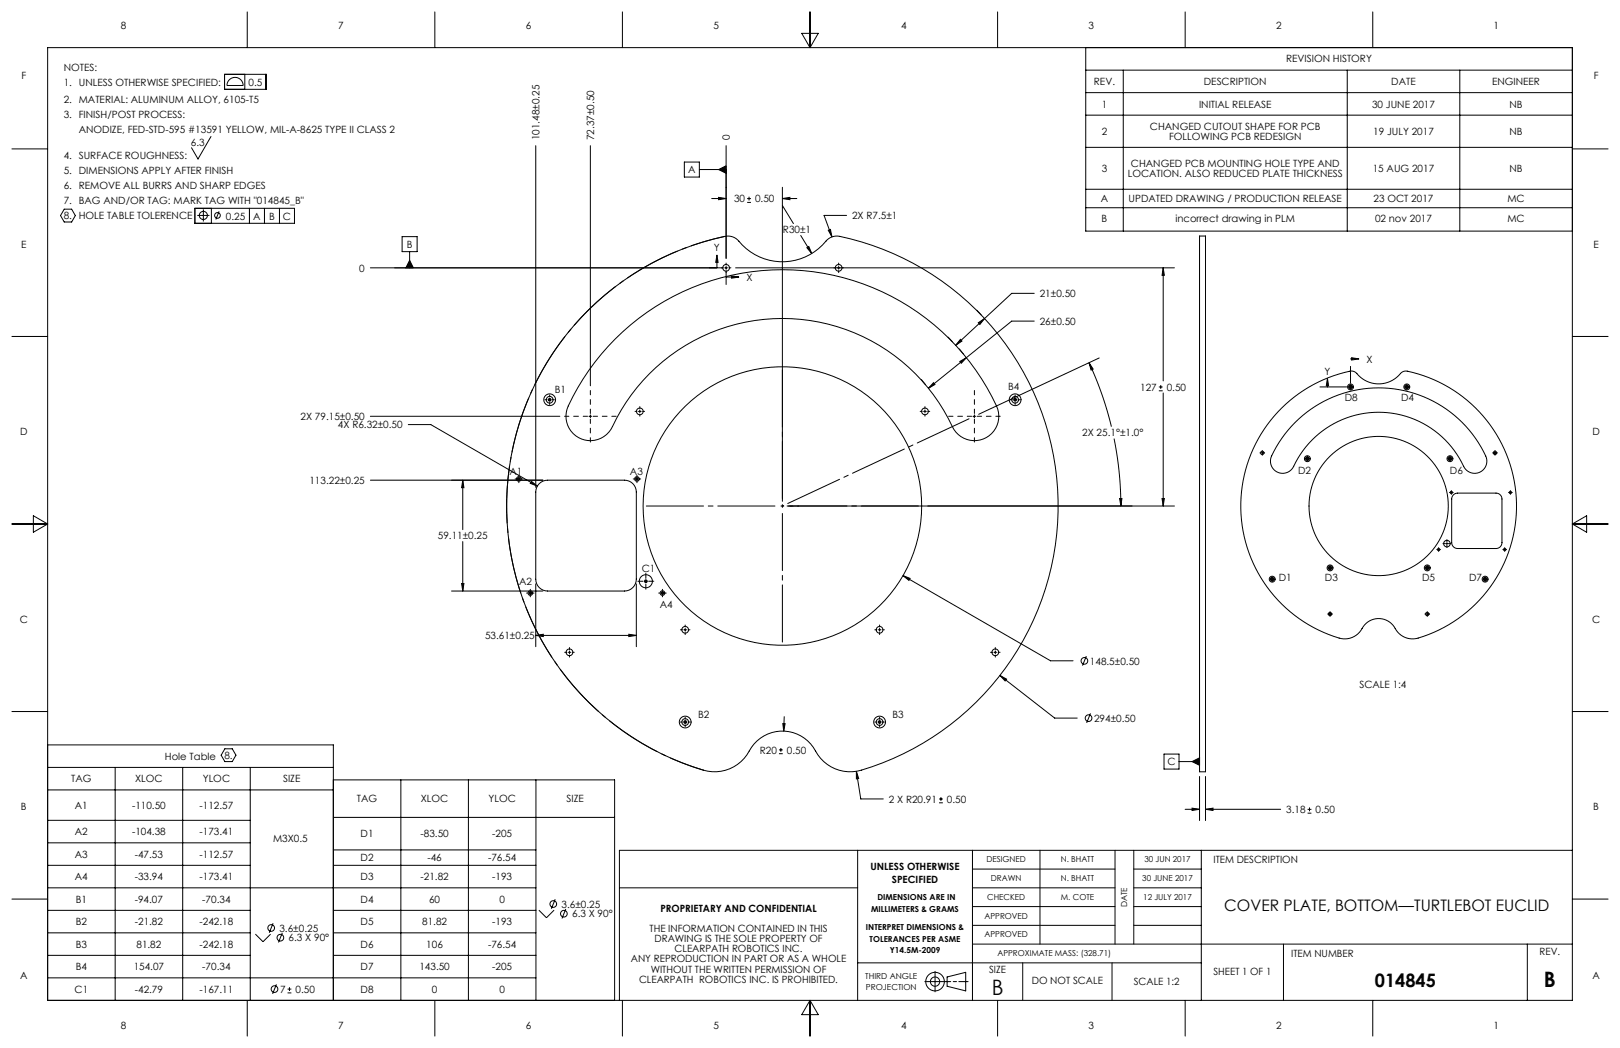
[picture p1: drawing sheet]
<svg xmlns="http://www.w3.org/2000/svg" width="432mm" height="279mm" viewBox="0 0 432 279" stroke-linecap="round" stroke-linejoin="round" font-family="sans-serif">
<g fill="none" stroke="#000" stroke-width=".27">
<path d="M12.7 12.7h406.4v254h-406.4zM59.9 19.8h11v4h-11zM65.3 19.8v4M65.9 3.2v9.5M115.9 3.2v9.5M165.9 3.2v9.5M213.7 8.9h4.4l-2.2 3.8zM215.9 3.2v9.5M265.9 3.2v9.5M289.4 12.7v48.9h129.7M289.4 18.7h129.7M299.4 18.7v42.9"/>
<path d="M315.9 3.2v9.5M359.1 18.7v42.9M365.9 3.2v9.5M389.1 18.7v42.9M3.2 39.7h9.5M56.2 36.4l-3.4 6-1.8-3M61.1 21.3a2.16 2.16 0 0 1 2.4-.5 2.16 2.16 0 0 1 1.3 2h-4.3l.2-.8zM142.8 38.8v91.1M157.4 38.8v64.1M193.5 38.8v30.1M289.4 30.7h129.7M289.4 39.3h129.7"/>
<path d="M289.4 24.7h129.7M419.1 39.7h9.5M17.1 55.8h2l1 1.7-1 1.7h-2l-1-1.7zM51.9 55.5h26.6v4h-26.6zM52.6 57.4h3.2M54.2 55.8v3.3M56.3 55.5v4M58.4 56.4l-.9 2.1M66.5 55.5v4M70.5 55.5v4M74.5 55.5v4M182.4 43.2h4v4h-4z"/>
<path d="M186.4 45.2h7.1M189.7 52.9h3.8M191.5 52.6l2 .3-2 .3zM191.5 45.2l2-1v2zM199.1 54h1.1M199.1 52.9h1.1M199.7 52.4v1.1M208.5 52.9l2-.3v.6zM208.5 49.9v83.8M208.5 52.9h3.9M208.5 54.8l3 4.8M225.6 57.4h-6l2.2 5.8"/>
<path d="M289.4 50.5h129.7M289.4 55.4h129.7M107.2 63.1h4v4h-4zM109.2 67.1v4.3M109.2 69.4l1 2h-2zM191.1 68l.3 2h-.6zM191.1 70v1.4M192.5 71.4h-93.8M193.2 71.4h.7M193.5 72.4v3.5M193.5 73.9h1.5M193.5 71v.8"/>
<path d="M195 73.5l2 .4-2 .3zM196.1 71.4h116.9M213.4 62.8l3 4.8M215.1 66l.5-.3 .8 1.9zM220.8 61.4l.6-.2 .4 2zM223.5 71v.8M275.7 78.2h-6l-15 13.9M310 71.4l.3 2h-.6zM310 71.4v30.2M319.7 62.9h1.6v142.9h-1.6zM3.2 89.7h9.5M156.9 82.6a71.8 71.8 0 0 1 37.4-19.7l1 .2 .9 .5a16.2 16.2 0 0 0 11.6 6.2 15.2 15.2 0 0 0 12.7-5.9l1.3-.8 1-.2a73.4 73.4 0 0 1 59.2 69.1 73.4 73.4 0 0 1-53.6 73.6 10.7 10.7 0 0 1-11.6-6.4 10.1 10.1 0 0 0-17.7 2 10.5 10.5 0 0 1-11.6 4.1 73.5 73.5 0 0 1-30.6-122.7z"/>
<path d="M164 90.3a62.9 62.9 0 0 1 101.9 18.8 6.5 6.5 0 0 1-3.8 7.9 6.5 6.5 0 0 1-8.3-3.3 50.1 50.1 0 0 0-45.7-28.8 50.1 50.1 0 0 0-45.3 29.6 6.5 6.5 0 0 1-8.6 2.2 6.5 6.5 0 0 1-2.7-8.5 63 63 0 0 1 12.5-17.9zM252.7 89.9l1.2 1.2M255.7 93l1.1 1.4M255.8 96.4l1.8-1-1.4 1.5zM256 90.5l.4 .4-1.7 1.2zM260.4 82.7l1.2 1.3M260.8 86.1l1.6-1.2-1.2 1.6zM275.7 85.6h-6l-22.2 17.9M290.3 96.7l1.1 1.7-.6 .3zM290.3 96.7l3.6 9 2.3 8.1M293 95.4l-32.1 15.1M360 97.7v4.5"/>
<path d="M360 95.7h.3M360.3 95.4l2 .3-2 .3zM419.1 89.7h9.5M98.7 111h50.5M108.8 113.2h6l28.4 16.4M146 106.6h1M146.2 106.2l.7 .7M146.5 106.1v1M146.9 106.2l-.7 .7M157 111h.7M157.4 110.6v.8M170.2 109.7h.7"/>
<path d="M170.5 109.3v.8M245.6 101.2l1.1 1.3M246.2 109.7h.7M246.5 109.3v.8M248.8 102l.4 .5-1.7 1zM259.4 111h.7M259.7 110.6v.8M270.1 106.6h1M270.2 106.2l.7 .7M270.6 106.1v1M270.9 106.2l-.7 .7M296.9 116.9l1.3 8.3 .6 9.7"/>
<path d="M308.9 104.2h1M308.9 103.2h1M309.4 102.7v1M310 104.8v30.1M341.7 108.7a34.9 34.9 0 0 1 18.9-9.7l.7 .3a7.7 7.7 0 0 0 12.3 0l.7-.3a35.1 35.1 0 0 1 21 11.9 36.6 36.6 0 0 1-18.5 59.4 5.4 5.4 0 0 1-5.2-3.2 5.1 5.1 0 0 0-8.9 1 5.5 5.5 0 0 1-7.2 1.6 36.8 36.8 0 0 1-13.8-61zM345.2 112.6a31.4 31.4 0 0 1 51.1 9.8 3.2 3.2 0 0 1-2.3 3.6 3.2 3.2 0 0 1-3.9-1.7 25.1 25.1 0 0 0-23.1-14.4 25.1 25.1 0 0 0-22.7 15.2 3.3 3.3 0 0 1-4.2 .6 3.3 3.3 0 0 1-1.2-4.1 31.5 31.5 0 0 1 6.3-9zM351.8 103.2h7.2M353.8 100.9l.3 2h-.6zM353.8 102.9v.3M359.5 103.2h1M359.6 102.8l.7 .7M360 102.7v1"/>
<path d="M360.3 102.8l-.7 .7M374.5 103.2h1M374.6 102.8l.7 .7M375 102.7v1M375.3 102.8l-.7 .7M3.2 139.7h9.5M8.9 137.5l3.8 2.2-3.8 2.2zM98.7 128h46M123.3 128l.4 2h-.7zM123.3 128v13.2M137.8 127.7h1M137.9 127.3l.7 .7"/>
<path d="M138.3 127.2v1M138.6 127.3l-.7 .7M141.6 128.3l1.6 1.3-1.9-.7zM143.7 128.9a3.2 3.2 0 0 1 2.3-.9h20.4a3.2 3.2 0 0 1 3.2 3.2v23.2a3.2 3.2 0 0 1-3.2 3.2h-20.4a3.2 3.2 0 0 1-3.2-3.2v-23.2a3.2 3.2 0 0 1 .9-2.3zM169.3 127.7h1M169.4 127.3l.7 .7M169.8 127.2v1M170.1 127.3l-.7 .7M208.2 134.9h.7M208.5 134.5v.8M209.8 134.9h103.2M298.4 132.9h.6l-.2 2z"/>
<path d="M309.7 132.9h.6l-.3 2zM336.3 120.7h.3M336.5 120.6v.3M348 122.3h1M348.1 121.9l.7 .7M348.5 121.8v1M348.8 121.9l-.7 .7M386 122.3h1M386.1 121.9l.7 .7M386.5 121.8v1M386.7 131.3h.3M386.8 121.9l-.7 .7"/>
<path d="M386.9 131.1v.4M387.4 131.9l1.1-.4h10.3a1.58 1.58 0 0 1 1.5 1.5v11.7a1.58 1.58 0 0 1-1.5 1.5h-10.3a1.58 1.58 0 0 1-1.6-1.5v-11.7zM398.3 120.7h.4M398.5 120.6v.3M402.4 131.3h.4M402.6 131.1v.4M419.1 139.7h9.5M419.1 139.7l3.8-2.2v4.4zM120.3 157.6h24.4M123 155.6h.7l-.4 2zM123.3 144.4v13.2M140.9 158.1h1"/>
<path d="M141 157.8l.7 .7M141.4 157.6v1M141.7 157.8l-.7 .7M142.8 155.7v16.7M169.6 155.7v16.7M171.6 155h1M171.8 154.6l.7 .7M172.1 154.5v1M172.5 154.6l-.7 .7M176.1 158.1h1M176.2 157.8l.7 .7M176.6 157.6v1"/>
<path d="M176.9 157.8l-.7 .7M240.7 153.5l1.9 .7-.3 .5zM240.7 153.5l39.3 22.7h6M338.6 154.4h1M338.7 154.1l.7 .7M339.1 153.9v1M339.4 154.1l-.7 .7M354 151.4h1M354.2 151.1l.7 .7M354.5 150.9v1M354.9 151.1l-.7 .7M379.9 151.4h1"/>
<path d="M380.1 151.1l.7 .7M380.4 150.9v1M380.8 151.1l-.7 .7M383.3 146.5h.3M383.5 146.3v.4M385.5 144.9h.4M385.7 144.7v.4M395.3 154.4h1M395.5 154.1l.7 .7M395.8 153.9v1M396.2 154.1l-.7 .7M400.9 146.5h.4"/>
<path d="M401.1 146.3v.4M142.8 169.4h.1M142.8 169.4l2-.3v.6zM142.8 169.4h26.8M151.4 173.9h.8M151.8 173.5v.8M167.6 169.1l2 .3-2 .3zM182.3 167.9h.7M182.6 167.5v.8M234.1 167.9h.7M234.5 167.5v.8M264.9 173.9h.8"/>
<path d="M265.3 173.5v.8M289.6 174.9l-1.1 2.6M354.3 163.7h.4M354.5 163.5v.4M380.2 163.7h.4M380.4 163.5v.4M3.2 189.7h9.5M12.7 198.6h76.1v68.1M59.9 199.6h2l1 1.7-1 1.7h-2l-1-1.7zM182.1 192.5h1M182.3 192.1l.7 .8M182.6 192v1"/>
<path d="M183 192.1l-.7 .8M207.6 199.9h1M208.1 199.4v1M208.7 192.9h.6l-.4 2zM209 191.1l-.1 3.8M234 192.5h1M234.1 192.1l.7 .8M234.5 192v1M234.8 192.1l-.7 .8M266.5 180.1l1.8 1-.4 .4zM266.5 180.1l14.6 11.3h6M290.7 190.2l-1.1 2.5"/>
<path d="M419.1 189.7h9.5M12.7 204.6h76.1M12.7 218.7h54M12.7 210.6h76.1M30.7 204.6v62.1M48.7 204.6v62.1M66.7 204.6v62.1M88.8 207.9h75v58.8M88.8 217.9h75M106.8 207.9v58.8M124.8 207.9v58.8M142.8 207.9v58.8"/>
<path d="M207.6 200.9h1M228.3 205.6l.6 2-.6 .1zM228.3 205.6l1.1 7.4h6M250.3 214h1M250.3 213h1M250.8 212.5v1M310.3 201h4v4h-4zM314.3 203h5.4M315.9 215.8h3.8M317.7 215.5l2 .3-2 .3zM317.7 203l2-1v2zM319.7 207v11.8"/>
<path d="M321.3 215.8l2-.3v.6zM321.3 215.8h20M321.3 207v11.8M348.5 216.8h1M348.5 215.8h1M349 215.3v1M3.2 239.7h9.5M12.7 230.7h54M12.7 236.7h130.1M12.7 224.7h54M88.8 226.6h54M88.8 230.7h54"/>
<path d="M148 239.7l-1 2.6M165.1 236.7h63.5M228.6 226.7v40M259.2 236.7h38M259.2 231.7h38M259.2 226.7v40M277.2 226.7v25M297.2 226.7v25M302.2 236.7h18M302.2 231.7h18M302.2 226.7v25M320.2 226.7v40"/>
<path d="M419.1 239.7h9.5M419.1 226.7h-254v40M12.7 242.7h54M12.7 248.7h54M12.7 254.7h54M68.1 249l2 2.1 2-2.1M72.8 246.1l-1 2.6M75.2 248.7l-1 2.6M88.8 242.7h54M88.8 248.7h54M88.8 254.7h54M143.6 242.6l2.1 2.1 2-2.1"/>
<path d="M150.8 242.3l-1 2.6M228.6 256.7h91.6M249.2 259v5.4M259.2 241.7h38M259.2 246.7h38M259.2 251.7h159.9M272.6 256.7v10M296.4 256.7v10M302.2 241.7h18M302.2 246.7h18M342.1 251.7v15M407.1 251.7v15"/>
<path d="M12.7 260.7h130.1M65.9 266.7v9.5M73.7 262.4l-1 2.6M76.6 264.7h1.1M76.6 263.7h1.1M77.2 263.2v1M115.9 266.7v9.5M165.9 266.7v9.5M215.9 266.7v9.5M215.9 266.7l2.2 3.8h-4.4zM246.5 261.7h6.9M252.4 260.5l5-1.3v5l-5-1.3z"/>
<path d="M254.1 261.7h.9M255.6 261.7h2.4M265.9 266.7v9.5M315.9 266.7v9.5M365.9 266.7v9.5"/>
<circle cx="54.2" cy="57.4" r="1.08"/>
<circle cx="58" cy="57.4" r=".76"/>
<circle cx="193.5" cy="71.4" r=".9"/>
<circle cx="223.5" cy="71.4" r=".9"/>
<circle cx="146.5" cy="106.6" r="1.57"/>
<circle cx="146.5" cy="106.6" r=".9"/>
<circle cx="170.5" cy="109.7" r=".9"/>
<circle cx="246.5" cy="109.7" r=".9"/>
<circle cx="270.6" cy="106.6" r="1.57"/>
<circle cx="270.6" cy="106.6" r=".9"/>
<circle cx="360" cy="103.2" r=".79"/>
<circle cx="360" cy="103.2" r=".45"/>
<circle cx="375" cy="103.2" r=".45"/>
<circle cx="375" cy="103.2" r=".79"/>
<circle cx="138.3" cy="127.7" r=".62"/>
<circle cx="169.8" cy="127.7" r=".62"/>
<circle cx="208.5" cy="134.9" r="37.1"/>
<circle cx="336.5" cy="120.7" r=".45"/>
<circle cx="348.5" cy="122.3" r=".45"/>
<circle cx="348.5" cy="122.3" r=".79"/>
<circle cx="367.5" cy="134.9" r="18.6"/>
<circle cx="386.5" cy="122.3" r=".79"/>
<circle cx="386.5" cy="122.3" r=".45"/>
<circle cx="386.9" cy="131.3" r=".31"/>
<circle cx="398.5" cy="120.7" r=".45"/>
<circle cx="402.6" cy="131.3" r=".31"/>
<circle cx="141.4" cy="158.1" r=".63"/>
<circle cx="172.1" cy="155" r="1.75"/>
<circle cx="176.6" cy="158.1" r=".62"/>
<circle cx="339.1" cy="154.4" r=".45"/>
<circle cx="339.1" cy="154.4" r=".79"/>
<circle cx="354.5" cy="151.4" r=".79"/>
<circle cx="354.5" cy="151.4" r=".45"/>
<circle cx="380.4" cy="151.4" r=".45"/>
<circle cx="380.4" cy="151.4" r=".79"/>
<circle cx="383.5" cy="146.5" r=".31"/>
<circle cx="385.7" cy="144.9" r=".88"/>
<circle cx="395.8" cy="154.4" r=".45"/>
<circle cx="395.8" cy="154.4" r=".79"/>
<circle cx="401.1" cy="146.5" r=".31"/>
<circle cx="151.8" cy="173.9" r=".9"/>
<circle cx="182.6" cy="167.9" r=".9"/>
<circle cx="234.5" cy="167.9" r=".9"/>
<circle cx="265.3" cy="173.9" r=".9"/>
<circle cx="289" cy="176.2" r=".89"/>
<circle cx="354.5" cy="163.7" r=".45"/>
<circle cx="380.4" cy="163.7" r=".45"/>
<circle cx="182.6" cy="192.5" r="1.57"/>
<circle cx="182.6" cy="192.5" r=".9"/>
<circle cx="234.5" cy="192.5" r="1.57"/>
<circle cx="234.5" cy="192.5" r=".9"/>
<circle cx="290.2" cy="191.5" r=".89"/>
<circle cx="72.3" cy="247.4" r=".89"/>
<circle cx="74.7" cy="250" r=".89"/>
<circle cx="147.5" cy="241" r=".89"/>
<circle cx="150.3" cy="243.6" r=".89"/>
<circle cx="73.2" cy="263.7" r=".89"/>
<circle cx="249.2" cy="261.7" r="1.24"/>
<circle cx="249.2" cy="261.7" r="2.47"/>
</g>
<path d="M193.3 63a73.5 73.5 0 0 0-58.2 68.9 73.5 73.5 0 0 0 52.4 73.4" fill="none" stroke="#000" stroke-width=".27" stroke-dasharray="15.2 1.3 1.3 1.3" stroke-dashoffset="5.8" stroke-linecap="butt"/>
<g fill="none" stroke="#000" stroke-width=".27" stroke-dasharray="15.2 1.3 1.3 1.3">
<path d="M192.8 71.4h-.5M193.5 70.7v-.6M193.5 72.2v.5M194.3 71.4h.5M222.8 71.4h-.5M223.5 70.7v-.6M223.5 72.2v.5M224.3 71.4h.5M145.8 106.6h-.6M146.5 105.8v-.5M146.5 107.3v.6M147.3 106.6h.5"/>
<path d="M169.8 109.7h-.5M170.5 108.9v-.5M170.5 110.4v.6M171.3 109.7h.5M245.8 109.7h-.5M246.5 108.9v-.5M246.5 110.4v.6M247.3 109.7h.5M269.8 106.6h-.5M270.6 105.8v-.5M270.6 107.3v.6M271.3 106.6h.5"/>
<path d="M359.6 103.2h-.3M360 102.8v-.3M360 103.5v.3M360.3 103.2h.3M374.6 103.2h-.3M375 102.8v-.3M375 103.5v.3M375.3 103.2h.3M137.5 127.7h-.2M138.3 126.9v-.2M138.3 128.4v.3M139 127.7h.3"/>
<path d="M169 127.7h-.2M169.8 126.9v-.2M169.8 128.4v.3M170.5 127.7h.3M336.1 120.7h-.3M336.5 120.4v-.3M336.5 121.1v.3M336.8 120.7h.3M348.1 122.3h-.3M348.5 121.9v-.2M348.5 122.7v.2M348.8 122.3h.3"/>
<path d="M386.1 122.3h-.3M386.5 121.9v-.2M386.5 122.7v.2M386.5 131.3h-.1M386.8 122.3h.3M386.9 130.9v-.1M386.9 131.7v.1M387.2 131.3h.2M398.1 120.7h-.3M398.5 120.4v-.3M398.5 121.1v.3M398.9 120.7h.2"/>
<path d="M402.2 131.3h-.1M402.6 130.9v-.1M402.6 131.7v.1M403 131.3h.1M140.6 158.1h-.2M141.4 157.4v-.3M141.4 158.9v.2M142.1 158.1h.3M171.4 155h-1.4M172.1 154.2v-1.4M172.1 155.7v1.4M172.9 155h1.4"/>
<path d="M175.8 158.1h-.2M176.6 157.4v-.3M176.6 158.9v.2M177.3 158.1h.3M338.7 154.4h-.2M339.1 154v-.2M339.1 154.8v.2M339.5 154.4h.2M354.1 151.4h-.2M354.5 151v-.2M354.5 151.8v.2M354.9 151.4h.3"/>
<path d="M380 151.4h-.2M380.4 151v-.2M380.4 151.8v.2M380.8 151.4h.3M383.1 146.5h-.1M383.5 146.1v-.1M383.5 146.9v.1M383.8 146.5h.2M385.3 144.9h-.7M385.7 144.6v-.7M385.7 145.3v.7M386 144.9h.7"/>
<path d="M395.5 154.4h-.3M395.8 154v-.2M395.8 154.8v.2M396.2 154.4h.3M400.7 146.5h-.1M401.1 146.1v-.1M401.1 146.9v.1M401.4 146.5h.2M151 173.9h-.5M151.8 173.2v-.6M151.8 174.7v.5M152.5 173.9h.6"/>
<path d="M181.9 167.9h-.5M182.6 167.2v-.6M182.6 168.7v.5M183.4 167.9h.5M233.7 167.9h-.5M234.5 167.2v-.6M234.5 168.7v.5M235.2 167.9h.5M264.5 173.9h-.5M265.3 173.2v-.6M265.3 174.7v.5M266 173.9h.6"/>
<path d="M354.1 163.7h-.2M354.5 163.3v-.2M354.5 164.1v.2M354.9 163.7h.3M380 163.7h-.2M380.4 163.3v-.2M380.4 164.1v.2M380.8 163.7h.3M181.9 192.5h-.5M182.6 191.7v-.5M182.6 193.2v.6M183.4 192.5h.5"/>
<path d="M233.7 192.5h-.5M234.5 191.7v-.5M234.5 193.2v.6M235.2 192.5h.5"/>
</g>
<path d="M207.8 134.9h-36.8M208.5 134.2v-36.8M208.5 135.7v36.7M209.3 134.9h36.7" fill="none" stroke="#000" stroke-width=".27" stroke-dasharray="15.2 1.3 1.3 1.3" stroke-dashoffset="-1.2"/>
<path d="M156.6 111h-6.1M157.4 110.2v-6.1M157.4 111.7v6.2M158.1 111h6.1M259 111h-6.1M259.7 110.2v-6.1M259.7 111.7v6.2M260.5 111h6.1" fill="none" stroke="#000" stroke-width=".27" stroke-dasharray="15.2 1.3 1.3 1.3" stroke-dashoffset="14.1"/>
<path d="M208.5 134.9h4.4" fill="none" stroke="#000" stroke-width=".27" stroke-dasharray="15.2 1.3 1.3 1.3" stroke-dashoffset="15"/>
<path d="M208.5 134.9l51.2-23.9" fill="none" stroke="#000" stroke-width=".27" stroke-dasharray="15.2 1.3 1.3 1.3" stroke-dashoffset="-1.6"/>
<g fill="#000">
<path d="M191.5 45.2l2-1v2zM109.2 69.4l1 2h-2zM317.7 203l2 1v-2z"/>
<path d="M195 73.5l2 .4-2 .3zM191.1 68l.3 2h-.6zM360.3 95.4l2 .3-2 .3zM353.8 100.9l.3 2h-.6z"/>
<path d="M298.4 132.9h.6l-.2 2zM290.3 96.7l1.1 1.7-.6 .3z"/>
<path d="M208.7 192.9l.2 2 .4-2zM228.3 205.6v2.1l.6-.1zM191.5 52.6l2 .3-2 .3zM208.5 52.9l2-.3v.6zM309.7 132.9h.6l-.3 2zM310 71.4l.3 2h-.6zM240.7 153.5l1.6 1.2 .3-.5zM266.5 180.1l1.4 1.4 .4-.4zM215.1 66l1.3 1.6-.8-1.9zM220.8 61.4l1 1.8-.4-2zM248.8 102l.4 .5-1.7 1zM255.8 96.4l1.8-1-1.4 1.5zM256 90.5l.4 .4-1.7 1.2zM260.8 86.1l1.6-1.2-1.2 1.6zM167.6 169.1l2 .3-2 .3zM142.8 169.4l2-.3v.6zM123.3 128l.4 2h-.7zM123 155.6h.7l-.4 2zM141.6 128.3l-.3 .6 1.9 .7zM317.7 215.5l2 .3-2 .3zM321.3 215.8l2-.3v.6z"/>
</g>
<g font-size="5.7">
<text x="411.5" y="263.2">B</text>
<text x="264.3" y="265.2">B</text>
</g>
<text font-size="4.9" x="366.5" y="263.1">014845</text>
<text font-size="4.2" x="326.3" y="242.9">COVER PLATE, BOTTOM—TURTLEBOT EUCLID</text>
<g font-size="2.7">
<text x="32.2" y="7.7">8</text>
<text x="90.2" y="7.7">7</text>
<text x="140.2" y="7.7">6</text>
<text x="190.2" y="7.7">5</text>
<text x="240.2" y="7.7">4</text>
<text x="290.2" y="7.7">3</text>
<text x="340.2" y="7.7">2</text>
<text x="398.1" y="7.7">1</text>
<text x="342.8" y="16.7">REVISION HISTORY</text>
<text x="5.7" y="21.2">F</text>
<text x="17" y="22.8">1. UNLESS OTHERWISE SPECIFIED:</text>
<text x="17" y="18.8">NOTES:</text>
<text x="66.2" y="22.8">0.5</text>
<text x="291.6" y="22.7">REV.</text>
<text x="320.9" y="22.7">DESCRIPTION</text>
<text x="370.8" y="22.7">DATE</text>
<text x="397.7" y="22.7">ENGINEER</text>
<text x="424.8" y="21.2">F</text>
<text x="17" y="27.4">2. MATERIAL: ALUMINUM ALLOY, 6105-T5</text>
<text x="293.7" y="28.7">1</text>
<text x="319.6" y="28.7">INITIAL RELEASE</text>
<text x="365.7" y="28.7">30 JUNE 2017</text>
<text x="402.4" y="28.7">NB</text>
<text x="17" y="31.4">3. FINISH/POST PROCESS:</text>
<text x="21" y="35.4">ANODIZE, FED-STD-595 #13591 YELLOW, MIL-A-8625 TYPE II CLASS 2</text>
<text x="293.7" y="36">2</text>
<text x="306.5" y="34.7">CHANGED CUTOUT SHAPE FOR PCB</text>
<text x="366" y="36">19 JULY 2017</text>
<text x="402.4" y="36">NB</text>
<text x="50.9" y="38.8">6.3</text>
<text x="143.8" y="37.4" transform="rotate(-90 143.8 37.4)">101.48±0.25</text>
<text x="158.4" y="37.4" transform="rotate(-90 158.4 37.4)">72.37±0.50</text>
<text x="194.5" y="37.4" transform="rotate(-90 194.5 37.4)">0</text>
<text x="311.6" y="37.2">FOLLOWING PCB REDESIGN</text>
<text x="17" y="42.4">4. SURFACE ROUGHNESS:</text>
<text x="17" y="46.4">5. DIMENSIONS APPLY AFTER FINISH</text>
<text x="183.4" y="46.2">A</text>
<text x="293.7" y="45.8">3</text>
<text x="300.6" y="47.1">LOCATION. ALSO REDUCED PLATE THICKNESS</text>
<text x="301.4" y="44.5">CHANGED PCB MOUNTING HOLE TYPE AND</text>
<text x="365.9" y="45.8">15 AUG 2017</text>
<text x="402.3" y="45.8">NB</text>
<text x="17" y="50.4">6. REMOVE ALL BURRS AND SHARP EDGES</text>
<text x="195.7" y="53.9">30</text>
<text x="201.3" y="53.9">0.50</text>
<text x="293.4" y="53.9">A</text>
<text x="300.8" y="53.9">UPDATED DRAWING / PRODUCTION RELEASE</text>
<text x="366.1" y="53.9">23 OCT 2017</text>
<text x="401.8" y="53.9">MC</text>
<text x="17" y="54.4">7. BAG AND/OR TAG: MARK TAG WITH &quot;014845_B&quot;</text>
<text x="17" y="58.4">8. HOLE TABLE TOLERENCE</text>
<text x="60.2" y="58.5">0.25</text>
<text x="67.5" y="58.5">A</text>
<text x="71.7" y="58.5">B</text>
<text x="75.4" y="58.5">C</text>
<text x="227.1" y="58.4">2X R7.5±1</text>
<text x="293.6" y="59.2">B</text>
<text x="313.3" y="59.2">incorrect drawing in PLM</text>
<text x="366.5" y="59.2">02 nov 2017</text>
<text x="401.8" y="59.2">MC</text>
<text x="208.7" y="62.2">R30±1</text>
<text x="5.6" y="66">E</text>
<text x="108.4" y="66.1">B</text>
<text x="190.3" y="67">Y</text>
<text x="424.7" y="66">E</text>
<text x="95.8" y="72.4">0</text>
<text x="199" y="74.9">X</text>
<text x="277.1" y="79.2">21±0.50</text>
<text x="277.1" y="86.6">26±0.50</text>
<text x="353" y="99.9">Y</text>
<text x="364.3" y="96.7">X</text>
<text x="147.9" y="104.8">B1</text>
<text x="268.7" y="104">B4</text>
<text x="303.9" y="104.2">127</text>
<text x="311" y="104.1">0.50</text>
<text x="358.5" y="106.9">D8</text>
<text x="373.5" y="106.9">D4</text>
<text x="80.1" y="112">2X 79.15±0.50</text>
<text x="5.4" y="116">D</text>
<text x="90.1" y="114.2">4X R6.32±0.50</text>
<text x="288.5" y="116.3">2X 25.1°±1.0°</text>
<text x="424.5" y="116">D</text>
<text x="82.5" y="129">113.22±0.25</text>
<text x="135.8" y="126.6">A1</text>
<text x="167.9" y="126.6">A3</text>
<text x="346" y="126.4">D2</text>
<text x="386.5" y="126.3">D6</text>
<text x="116.7" y="143.8">59.11±0.25</text>
<text x="138.4" y="155.8">A2</text>
<text x="171" y="152.4">C1</text>
<text x="340.8" y="154.9">D1</text>
<text x="353.2" y="154.9">D3</text>
<text x="379.1" y="154.9">D5</text>
<text x="391.6" y="154.9">D7</text>
<text x="5.3" y="166">C</text>
<text x="175.9" y="162">A4</text>
<text x="424.4" y="166">C</text>
<text x="129.3" y="170.4">53.61±0.25</text>
<text x="290.5" y="177.2">148.5±0.50</text>
<text x="362.3" y="183.5">SCALE 1:4</text>
<text x="186.1" y="191.5">B2</text>
<text x="237.9" y="191.5">B3</text>
<text x="291.6" y="192.4">294±0.50</text>
<text x="44" y="202.6">Hole Table</text>
<text x="59.8" y="202.3">8.</text>
<text x="202.5" y="200.9">R20</text>
<text x="209.7" y="200.9">0.50</text>
<text x="19" y="208.6">TAG</text>
<text x="36" y="208.6">XLOC</text>
<text x="54.1" y="208.6">YLOC</text>
<text x="75.5" y="208.6">SIZE</text>
<text x="311.2" y="204">C</text>
<text x="20" y="215.6">A1</text>
<text x="35.2" y="215.6">-110.50</text>
<text x="53.2" y="215.6">-112.57</text>
<text x="95.1" y="213.9">TAG</text>
<text x="112.2" y="213.9">XLOC</text>
<text x="130.2" y="213.9">YLOC</text>
<text x="151" y="213.9">SIZE</text>
<text x="236.9" y="214">2 X R20.91</text>
<text x="252.4" y="214">0.50</text>
<text x="5.6" y="216">B</text>
<text x="342.8" y="216.8">3.18</text>
<text x="350.6" y="216.8">0.50</text>
<text x="424.7" y="216">B</text>
<text x="20" y="222.7">A2</text>
<text x="35.2" y="222.7">-104.38</text>
<text x="53.2" y="222.7">-173.41</text>
<text x="72.8" y="224.6">M3X0.5</text>
<text x="96.1" y="223.3">D1</text>
<text x="112.1" y="223.3">-83.50</text>
<text x="131.2" y="223.3">-205</text>
<text x="20" y="228.7">A3</text>
<text x="35.9" y="228.7">-47.53</text>
<text x="53.2" y="228.7">-112.57</text>
<text x="96.1" y="229.6">D2</text>
<text x="113.9" y="229.6">-46</text>
<text x="130.1" y="229.6">-76.54</text>
<text x="232" y="231.8">UNLESS OTHERWISE</text>
<text x="323.5" y="230.1">ITEM DESCRIPTION</text>
<text x="20" y="234.7">A4</text>
<text x="35.9" y="234.7">-33.94</text>
<text x="53.2" y="234.7">-173.41</text>
<text x="96.1" y="234.7">D3</text>
<text x="112.1" y="234.7">-21.82</text>
<text x="131.2" y="234.7">-193</text>
<text x="237.7" y="235.3">SPECIFIED</text>
<text x="20.2" y="240.7">B1</text>
<text x="35.9" y="240.7">-94.07</text>
<text x="53.9" y="240.7">-70.34</text>
<text x="96.1" y="240.7">D4</text>
<text x="114.4" y="240.7">60</text>
<text x="133.1" y="240.7">0</text>
<text x="149.7" y="242">3.6±0.25</text>
<text x="152.5" y="244.6">6.3 X 90°</text>
<text x="176" y="243">PROPRIETARY AND CONFIDENTIAL</text>
<text x="20.2" y="246.7">B2</text>
<text x="35.9" y="246.7">-21.82</text>
<text x="53.2" y="246.7">-242.18</text>
<text x="74.5" y="248.4">3.6±0.25</text>
<text x="76.9" y="251">6.3 X 90°</text>
<text x="96.1" y="246.7">D5</text>
<text x="112.5" y="246.7">81.82</text>
<text x="131.2" y="246.7">-193</text>
<text x="173.1" y="248.5">THE INFORMATION CONTAINED IN THIS</text>
<text x="174.4" y="251.2">DRAWING IS THE SOLE PROPERTY OF</text>
<text x="20.2" y="252.7">B3</text>
<text x="36.4" y="252.7">81.82</text>
<text x="53.2" y="252.7">-242.18</text>
<text x="96.1" y="252.7">D6</text>
<text x="113.6" y="252.7">106</text>
<text x="130.1" y="252.7">-76.54</text>
<text x="168.1" y="256.6">ANY REPRODUCTION IN PART OR AS A WHOLE</text>
<text x="179.8" y="253.9">CLEARPATH ROBOTICS INC.</text>
<text x="344.2" y="255">ITEM NUMBER</text>
<text x="410.4" y="254.5">REV.</text>
<text x="5.4" y="260.9">A</text>
<text x="20.2" y="258.7">B4</text>
<text x="35.6" y="258.7">154.07</text>
<text x="53.9" y="258.7">-70.34</text>
<text x="96.1" y="258.7">D7</text>
<text x="111.8" y="258.7">143.50</text>
<text x="131.2" y="258.7">-205</text>
<text x="170.3" y="262">CLEARPATH ROBOTICS INC. IS PROHIBITED.</text>
<text x="173.4" y="259.3">WITHOUT THE WRITTEN PERMISSION OF</text>
<text x="263.7" y="259.5">SIZE</text>
<text x="275" y="262.4">DO NOT SCALE</text>
<text x="302.2" y="262.5">SCALE 1:2</text>
<text x="323.5" y="260">SHEET 1 OF 1</text>
<text x="424.5" y="260.9">A</text>
<text x="19.9" y="264.7">C1</text>
<text x="35.9" y="264.7">-42.79</text>
<text x="53.2" y="264.7">-167.11</text>
<text x="74.6" y="264.7">7</text>
<text x="78.8" y="264.7">0.50</text>
<text x="96.1" y="264.7">D8</text>
<text x="115.1" y="264.7">0</text>
<text x="133.1" y="264.7">0</text>
<text x="32.2" y="274.4">8</text>
<text x="90.2" y="274.4">7</text>
<text x="140.2" y="274.4">6</text>
<text x="190.2" y="274.4">5</text>
<text x="240.2" y="274.4">4</text>
<text x="290.2" y="274.4">3</text>
<text x="340.2" y="274.4">2</text>
<text x="398.1" y="274.4">1</text>
</g>
<g font-size="2.2">
<text x="263" y="229.9">DESIGNED</text>
<text x="282.7" y="229.9">N. BHATT</text>
<text x="305" y="229.9">30 JUN 2017</text>
<text x="263.1" y="239.9">CHECKED</text>
<text x="264.1" y="234.9">DRAWN</text>
<text x="282.7" y="234.9">N. BHATT</text>
<text x="282.8" y="239.9">M. COTE</text>
<text x="304.5" y="234.9">30 JUNE 2017</text>
<text x="304.7" y="239.9">12 JULY 2017</text>
<text x="232.2" y="243.2">MILLIMETERS &amp; GRAMS</text>
<text x="233.9" y="240.1">DIMENSIONS ARE IN</text>
<text x="262.4" y="244.9">APPROVED</text>
<text x="300.4" y="241.8" transform="rotate(-90 300.4 241.8)">DATE</text>
<text x="230.8" y="247.9">INTERPRET DIMENSIONS &amp;</text>
<text x="231.8" y="251">TOLERANCES PER ASME</text>
<text x="262.4" y="249.9">APPROVED</text>
<text x="237.1" y="254.2">Y14.5M-2009</text>
<text x="265.9" y="254.9">APPROXIMATE MASS: (328.71)</text>
<text x="230.6" y="260.9">THIRD ANGLE</text>
<text x="230.8" y="264.1">PROJECTION</text>
</g>
</svg>
